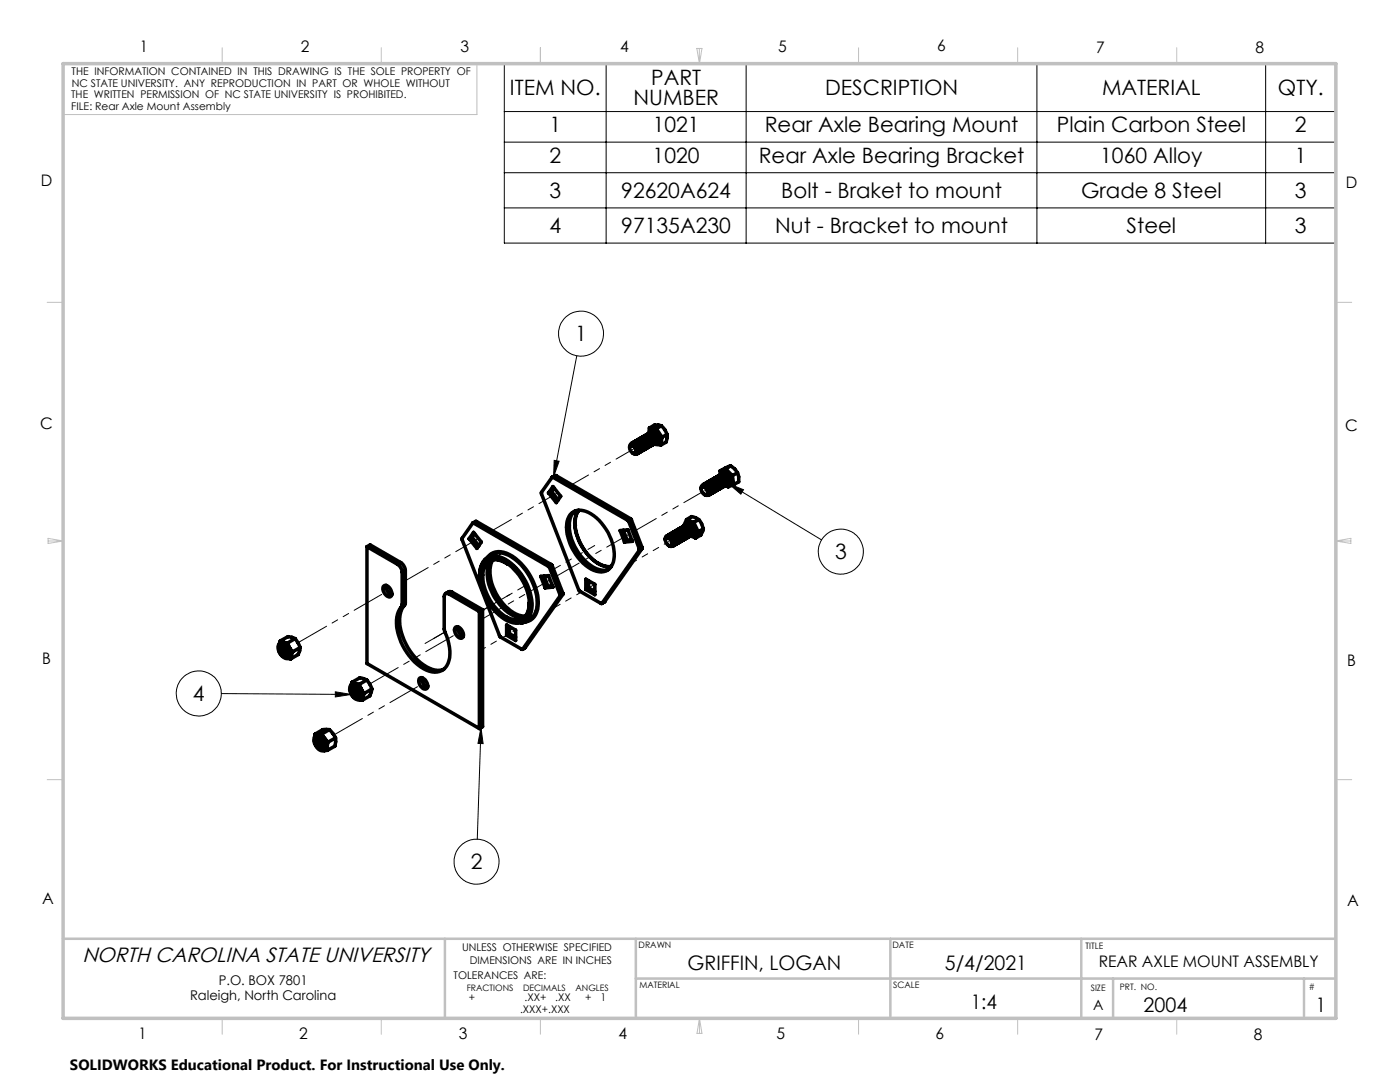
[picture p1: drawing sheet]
<svg xmlns="http://www.w3.org/2000/svg" width="279mm" height="216mm" viewBox="0 0 279 216" stroke-linecap="round" stroke-linejoin="round" font-family="sans-serif">
<g fill="none" stroke="#000" stroke-width=".2">
<path d="M100.6 12.7h166v35.8h-166zM121 12.7v35.8M148.9 12.7v35.8M206.9 12.7v35.8M252.6 12.7v35.8M100.6 22.3h166M100.6 28.4h166M100.6 34.5h166M100.6 41.5h166M115.1 71l-4.6 24.1M110.6 91.9l1 .1-1.1 3.1zM145.4 96.5l18.6 11.2"/>
<path d="M145.4 96.5l3 1.2-.6 .9zM44.2 138.4l25.9 .2M66.9 138l3.2 .6-3.2 .5zM96 145.2l-.8 22.3M96 145.2l.4 3.2-1-.1z"/>
<circle cx="116" cy="66.6" r="4.5"/>
<circle cx="167.8" cy="110.1" r="4.5"/>
<circle cx="39.7" cy="138.4" r="4.5"/>
<circle cx="95.1" cy="171.9" r="4.5"/>
</g>
<g fill="none" stroke="#c0c0c0" stroke-width=".2">
<path d="M44.3 9.5v3.2M76.1 9.5v3.2M95.2 12.7v10.2h-82.6M107.8 9.5v3.2M139.1 9.7h1l-.5 3zM139.6 9.7v3M171.3 9.5v3.2M203.1 9.5v3.2M234.8 9.5v3.2M9.4 60.3h3.2M266.6 60.3h3.2M9.6 108h3"/>
<path d="M9.6 107.4l3 .6-3 .4zM266.6 108h3M266.6 108l3-.6v1zM9.4 155.6h3.2M266.6 155.6h3.2M44.3 203.2v3.2M76.1 203.2v3.2M107.8 203.2v3.2M139.6 203.2v3M139.6 203.2l.5 3h-1zM171.3 203.2v3.2M203.1 203.2v3.2"/>
<path d="M234.8 203.2v3.2"/>
</g>
<path d="M12.6 187.3h254M88.8 187.3v15.9M126.9 187.3v15.9M126.9 195.3h139.7M177.7 187.3v15.9M215.8 187.3v15.9M222.1 195.3v7.9M260.2 195.3v7.9" fill="none" stroke="#c0c0c0" stroke-width=".5"/>
<path d="M12.6 12.7h254v190.5h-254z" fill="none" stroke="#c0c0c0" stroke-width=".7"/>
<path d="M110.6 91.9l1 .1-1.1 3.1zM145.4 96.5l3 1.2-.6 .9zM96 145.2l.4 3.2-1-.1zM66.9 138l3.2 .6-3.2 .5z" fill="#000"/>
<g fill="none" stroke="#000" stroke-width=".7">
<path d="M110 98l-.5 .4M110 98l1.4 1.8M110.3 97.1l1.6 1.9-.9 1.3-1.5-1.9zM110.4 95.2h-.2l-2.1 3v.3l7.4 19.3 4.6 2.6M110.4 95.2l14.9 8.6M110.5 97.3l-.5 .7M110.9 94.9l-.7 .3M110.9 94.9l-.5 .3M110.9 94.9l14.9 8.6M125.7 89.3v-.1a.51 .51 0 0 1 .2-.5 .51 .51 0 0 1 .5-.1l.8 .8M125.8 88.9a1.07 1.07 0 0 1 1 1.5 1 1 0 0 1-1-.4 1 1 0 0 1 0-1.1zM125.9 88.6a1.16 1.16 0 0 1 1.7 1l-.1 .7-.2 .2"/>
<path d="M126.1 88.4h-.1M126.1 88.4a1.35 1.35 0 0 1 1.5 1.6l-.2 .4M126.2 88.4a1.29 1.29 0 0 1 1.7 1.5l-.1 .2-.3 .2M126.3 88.9l.7 .6 .3 .7M126.3 88.9a1.6 1.6 0 0 1 .7 1.5l-.4 .2-.3-.2M126.3 88.9l.4 .3a1.18 1.18 0 0 1 .3 1.1M126.3 88.3a1.35 1.35 0 0 1 1.4 1.9M126.5 88.2a1.18 1.18 0 0 1 1.6 1.1v.7l-.3 .1M126.6 88.1h.1M126.7 88.1a1.34 1.34 0 0 1 1.3 2M126.8 88.1a.95 .95 0 0 1 1.4 .7 .8 .8 0 0 1 0 1.2h-.1M126.9 87.9h.1"/>
<path d="M127 87.9a1.34 1.34 0 0 1 1.3 2h-.1M127.1 87.9a1.23 1.23 0 0 1 1.6 1.1l-.1 .7-.2 .1M127.2 89.4l.1 .8M127.2 89.4a.91 .91 0 0 1-.1 1.2M127.2 87.8h.1M127.2 87.8a1.33 1.33 0 0 1 1.3 2M127.3 90.2l-.1 .3-.2 .1h-.3M127.4 87.7a1.18 1.18 0 0 1 1.6 1.1l-.1 .7-.2 .1M127.5 87.6h.1M127.5 87.6a1.34 1.34 0 0 1 1.3 2M127.6 87.6a1.23 1.23 0 0 1 1.7 1.1l-.1 .6-.3 .2M127.7 90.2v.1"/>
<path d="M127.7 87.5a1.35 1.35 0 0 1 1.3 .5 1.35 1.35 0 0 1 .1 1.5M127.9 87.4a1.18 1.18 0 0 1 1.6 1.1v.7l-.3 .1M128.1 87.3a1.34 1.34 0 0 1 1.3 2M128.1 87.3h-.1M128.2 87.2l.2-.1a1.49 1.49 0 0 1 1.4 1.9l-.3 .1M128.3 87.1h.1M128.3 87.1a1.34 1.34 0 0 1 1.4 2M128.5 87.1a1.25 1.25 0 0 1 1.6 1.1l-.1 .7-.2 .1M128.6 87a1.4 1.4 0 0 1 1.5 1.8l-.1 .1M128.6 87h.1M128.8 86.9l.2-.1a1.49 1.49 0 0 1 1.3 1.9l-.2 .1M128.8 89.6h.1"/>
<path d="M128.9 86.8a1.4 1.4 0 0 1 1.5 1.9l-.2 .1M128.9 86.8h.1M129 86.7a1.25 1.25 0 0 1 1.7 1.2l-.1 .6-.2 .2M129.2 86.6h.1M129.2 86.6a1.41 1.41 0 0 1 1.4 1.9l-.1 .1M129.3 86.6a1.2 1.2 0 0 1 1.7 1.1l-.1 .7-.3 .1M129.5 86.5h-.1M129.6 86.4a1.2 1.2 0 0 1 1.6 1.1v.7l-.3 .1M129.6 85.4l-.1 1.1a1.4 1.4 0 0 1 1.4 1.8l-.1 .1M129.6 85.4l1.4 .1M129.6 89.1h.1M129.7 86.3a1.37 1.37 0 0 1 1.5 1.9l-.1 .1"/>
<path d="M130 86.2a1.22 1.22 0 0 1 1.5 1.1l.1 .4-.3 .4M130 86.1v.1M130.1 86.1a1.36 1.36 0 0 1 1.3 2l-.2 .1a1 1 0 0 0-.1-1.6l-.7-.5-.5 .2M130.2 88.8h.1M130.4 86.4a1.4 1.4 0 0 1 .9 1.7l-.1 .1M130.5 88.7l1.4 .1M131 85.5l1.1 1.7M131.1 88.3h.1M131.4 88.1l-.1 .1M132 84.9l.7 .9 .4 .9M132 84.9l-.5-.1a2.13 2.13 0 0 0-1.9 .6M132 84.9l-1 .6"/>
<path d="M132.1 87.2l-.2 1.6M133.1 86.7l-.2 1.5-1 .6M133.1 86.7l-1 .5M139.9 97.4l.1-.2a.93 .93 0 0 1 1.4 1v.3l-.2 .3-.6-.1M139.9 97.4l.2-.3a1.08 1.08 0 0 1 1.3 1.3M139.9 97.4v.2M140 97.3l.1-.1a.96 .96 0 0 1 .9 .5 .96 .96 0 0 1-.1 1 1.14 1.14 0 0 1-.9-1.4zM140.3 96.8l.1-.1a1.4 1.4 0 0 1 1.4 1.9l-.2 .1M140.4 96.7l.7 .3M140.4 96.7a.53 .53 0 0 0-.5 .7M140.4 96.7a1.4 1.4 0 0 1 1.1 2.1M140.4 96.7a1.33 1.33 0 0 1 1.3 .5 1.33 1.33 0 0 1 .1 1.4h-.1"/>
<path d="M140.6 96.6l.1-.1a1.38 1.38 0 0 1 1.5 1.7l-.3 .3M140.7 96.5a1.39 1.39 0 0 1 1.4 2M140.9 96.4v-.1a1.4 1.4 0 0 1 1.4 2l-.1 .1M141 96.3a1.35 1.35 0 0 1 1.4 2h-.1M141.1 97h-.2a.61 .61 0 0 0-1 .4M141.1 97a1.49 1.49 0 0 1 .4 1.8h-.4M141.1 96.3l.1-.1a1.4 1.4 0 0 1 1.6 1.7l-.4 .3M141.3 96.2a1.35 1.35 0 0 1 1.3 1.9M141.4 96.1l.1-.1a1.35 1.35 0 0 1 1.4 2h-.2M141.5 96h.1M141.6 96a1.38 1.38 0 0 1 1.3 2M141.7 96l.1-.2a1.39 1.39 0 0 1 1.4 2l-.2 .1"/>
<path d="M141.8 95.8a1.33 1.33 0 0 1 1.3 .6 1.33 1.33 0 0 1 .1 1.4M142 95.8l.1-.1a1.4 1.4 0 0 1 1.5 1.7l-.3 .3M142 98.5h.1M142.1 95.7a1.39 1.39 0 0 1 1.4 1.9h-.1M142.3 95.6v-.1a1.37 1.37 0 0 1 1.4 2h-.2M142.4 95.5a1.33 1.33 0 0 1 1.3 .6 1.33 1.33 0 0 1 .1 1.4h-.1M142.6 95.5v-.1a1.4 1.4 0 0 1 1.6 1.7l-.4 .3M142.6 98.1h.1M142.7 95.4a1.35 1.35 0 0 1 1.3 1.9M142.8 95.3l.1-.1a1.35 1.35 0 0 1 1.4 2h-.2M142.9 98h.1M142.9 95.2a1.37 1.37 0 0 1 1.4 2"/>
<path d="M143.1 95.1l.1-.1a1.39 1.39 0 0 1 1.4 2h-.2M143.3 95a1.4 1.4 0 0 1 1.5 1.8l-.3 .2M143.4 95l.1-.1a1.37 1.37 0 0 1 1.5 1.7l-.3 .3M143.5 94.9a1.35 1.35 0 0 1 1.4 1.9M143.7 94.8l.1-.1a1.37 1.37 0 0 1 1.3 2h-.1l.3 .5 1.1-.5M143.7 94l.1 .7a1.31 1.31 0 0 1 1.3 .6 1.31 1.31 0 0 1 0 1.4M143.8 97.5h-.1M143.8 95l.2-.1 .5 .3M144 94.7v-.1a1.37 1.37 0 0 1 1.6 1.7l-.4 .3M144 97.3h.1M144.1 94.5h.1M144.1 94.5a1.34 1.34 0 0 1 1.3 2"/>
<path d="M144.3 94.5v-.1a1.44 1.44 0 0 1 1.6 1.7M144.3 97.2h.1M144.4 94.4a1.36 1.36 0 0 1 1.5 1.2v.5M144.4 94.3a1.36 1.36 0 0 1 1.3 2l-.2 .1M144.5 94.5a1.38 1.38 0 0 1 1.4 1.6M144.8 96.8h.1M144.8 93.6l-1.1 .4M144.8 93.6l1.4 1.3M145.4 96.5h.1M145.8 93a3.2 3.2 0 0 1 1.4 1.3M145.8 93l-2.1 1M145.8 93l-1 .6"/>
<path d="M146.2 94.9l.2 1.8M147.2 94.3l.2 .8v1l-1 .6M147.2 94.3l-1 .6M73.2 109.1l6.1 3.5M73.2 109.1l.7-.4 6.1 3.6M73.2 109.1v23.3l22.5 13M76.5 117.1a.74 .74 0 0 1 1.2 .2l.5 .9a.65 .65 0 0 1-.3 .9 .65 .65 0 0 1-.9-.4l-.5-.8zM77.1 116.8a1.87 1.87 0 0 0 1.1 1.9M79.3 112.6a2.08 2.08 0 0 1 1 1.6M80 112.3a2.08 2.08 0 0 1 .9 1.5M80 112.3l-.7 .3M80.3 114.2v6.5"/>
<path d="M80.9 113.8l-.6 .4M80.9 113.8v6.5M89.6 118.5a.56 .56 0 0 0-.7-.1 .56 .56 0 0 0-.2 .6v6.9a9.7 9.7 0 0 1 .9 5.9 2.97 2.97 0 0 1-4.5 1.9 11.3 11.3 0 0 1-5.9-10.6 3.8 3.8 0 0 1 .9-2M89.6 118.5l6.1 3.5M90.2 118.1l-.5-.1-.8 .4M90.2 118.1l-.6 .4M90.2 118.1l6.1 3.6M94.2 107.2l-.6 .3M94.2 107.2l1.4 1.7M94.3 104.4l-2.1 3v.3l7.6 19.4 4.5 2.5 7.5-10.7M94.3 104.4h.2M94.5 106.2l1.6 2-.9 1.2-1.6-1.9z"/>
<path d="M94.5 104.4l14.9 8.6M94.7 106.5l-.5 .7M95.1 104.1l-.7 .3M95.1 104.1l-.6 .3M95.1 104.1l14.9 8.5M95.7 114.7v.3M96.8 111.7a3.9 3.9 0 0 1 5.4-.5 11.4 11.4 0 0 1 4.9 10.3 3.9 3.9 0 0 1-3 2.9 3.5 3.5 0 0 0 2.1-4 11 11 0 0 0-6.5-9.3 2.97 2.97 0 0 0-4 2.9v.6M96.8 111.8a3.5 3.5 0 0 1 4.5 .3 10.5 10.5 0 0 1 4.5 10.1 2.75 2.75 0 0 1-4 1.9 10.5 10.5 0 0 1-5.9-10.5 3.2 3.2 0 0 1 .9-1.8zM97.2 112.1a3.7 3.7 0 0 1 4.4 .6 10.3 10.3 0 0 1 4 8.7 2.7 2.7 0 0 1-4 2.2 10 10 0 0 1-5.4-9.8l.4-.9zM97.3 111.2a3.2 3.2 0 0 1 4.4-.5 11.7 11.7 0 0 1 5.7 10.2 3.1 3.1 0 0 1-2.6 3.2M98 111.8a5.8 5.8 0 0 0-.2 5.6 9.1 9.1 0 0 0 5.7 5.8h1M98.4 111.7a6.9 6.9 0 0 0 .6 6.8 8.7 8.7 0 0 0 5 4.4h.8"/>
<path d="M98.5 111.7l1.5 .2 1.4 .7M98.6 111.7a2.96 2.96 0 0 0-2.3 3.3 9.8 9.8 0 0 0 5.5 8.4 2.56 2.56 0 0 0 3.2-.6M107.9 115l1.6-.1 .8 2.3-1.5 .1zM108.6 114.9l.8 2.1M109.4 117l-.6 .3M109.4 113l.2 .2M109.6 113.2l2.2 5.5M110 112.6l.2 .3M110 112.6l-.6 .4M110.2 112.9l-.6 .3M110.2 112.9l2.1 5.5M110.2 116.9l-.8 .1"/>
<path d="M111.8 118.7v.2M112.3 118.4v.2M112.3 118.4l-.5 .3M112.3 118.6l-.5 .3M112.3 118.6l-7.5 10.6M114.1 102.3a3.3 3.3 0 0 1 3.9 .3 10.1 10.1 0 0 1 4.5 9 2.68 2.68 0 0 1-4 2.2 10 10 0 0 1-5.3-9.8l.4-1zM114.8 104.9a10.6 10.6 0 0 0 4.7 7.6M114.8 102a3.7 3.7 0 0 0-1.2 3.5 10.4 10.4 0 0 0 5.5 8 3.4 3.4 0 0 0 2.4 .1M115.4 102l-.5 1.4-.1 1.5M115.5 101.8a4.8 4.8 0 0 0-.5 4.6 10.1 10.1 0 0 0 5.2 6.5l1 .2 .8-.1M116.9 115.6l1.8 1v2.1l-1.8-1.1zM117.5 117.3l-.6 .3"/>
<path d="M117.5 117.3l1.2 .7M117.5 115.9v1.4M119.4 112.4l1.5 .6h1M123.8 105.9l1.5-.2 .9 2.3-1.6 .2zM124.4 105.8l.8 2M125.2 107.8l-.6 .4M125.3 103.8l.2 .3M125.5 104.1l2.1 5.4M125.8 103.5l.2 .3M125.8 103.5l-.5 .3M126 103.8l-.5 .3M126 103.8l2.1 5.4"/>
<path d="M126.1 107.8h-.9M127.6 109.5v.3M127.6 109.8l-7.5 10.6M128.1 109.2v.3M128.1 109.2l-.5 .3M128.1 109.5l-.5 .3M128.1 109.5l-7.4 10.6M132.8 107.7v-.1a.46 .46 0 0 1 .6-.4l.5 .4a.89 .89 0 0 1 .1 1.4l-.6-.2M132.8 107.7h.1M132.9 107.2l-.1 .4zM132.9 107.2l.1-.2a1.37 1.37 0 0 1 1.4 1.9l-.3 .1M132.9 107.4l.1-.1a1.08 1.08 0 0 1 .9 1.6 1.04 1.04 0 0 1-1-1.5z"/>
<path d="M133 107a1.34 1.34 0 0 1 1.3 .5 1.34 1.34 0 0 1 .1 1.4M133.2 106.9l.1-.1a1.41 1.41 0 0 1 1.4 2h-.2M133.4 106.8a1.32 1.32 0 0 1 1.3 .6 1.32 1.32 0 0 1 0 1.4M133.4 106.8h-.1M133.5 106.7l.1-.1a1.41 1.41 0 0 1 1.4 2h-.2M133.6 106.6a1.37 1.37 0 0 1 1.4 2M133.8 106.6l.1-.1a1.37 1.37 0 0 1 1.3 1.9l-.1 .1M133.9 106.5a1.31 1.31 0 0 1 1.3 .5 1.31 1.31 0 0 1 .1 1.4h-.1M134.1 106.4l.1-.1a1.37 1.37 0 0 1 1.3 2h-.1M134.2 106.3a1.29 1.29 0 0 1 1.3 .6 1.29 1.29 0 0 1 0 1.4M134.2 106.3h.1M134.4 106.3v-.1a1.34 1.34 0 0 1 1.4 1.9h-.2"/>
<path d="M134.4 106.1h.1M134.5 106.1a1.37 1.37 0 0 1 1.3 2M134.7 106.1v-.1a1.37 1.37 0 0 1 1.4 2h-.2M134.7 106a1.33 1.33 0 0 1 1.3 .5 1.33 1.33 0 0 1 .1 1.5M134.9 105.9l.1-.1a1.37 1.37 0 0 1 1.3 2h-.1M134.9 108.6h.1M135 105.8a1.35 1.35 0 0 1 1.4 2h-.1M135.2 105.8l.1-.1a1.37 1.37 0 0 1 1.3 1.9l-.1 .1M135.3 105.7a1.19 1.19 0 0 1 1.5 1 .7 .7 0 0 1-.2 .9M135.5 105.6l.1-.1a1.37 1.37 0 0 1 1.3 2h-.1M135.6 105.5a1.35 1.35 0 0 1 1.3 2M135.6 105.4v.1"/>
<path d="M135.7 105.4a1.04 1.04 0 0 1 1.6 1l.1 .7-.3 .2M135.9 105.3a1.37 1.37 0 0 1 1.3 2M136 105.3l.1-.1a1.37 1.37 0 0 1 1.4 1.9l-.2 .1M136.1 105.2a1.15 1.15 0 0 1 1.5 1l.1 .7-.2 .2M136.3 105.1l.1-.1a1.37 1.37 0 0 1 1.4 2h-.2M136.4 105a1.37 1.37 0 0 1 1.4 2M136.6 105l.1-.2a1.37 1.37 0 0 1 1.3 2l-.1 .1M136.7 104.8a1.15 1.15 0 0 1 1.5 1.1l.1 .7-.3 .2M136.9 104.8l.1-.1a1.37 1.37 0 0 1 1.3 1.9l-.1 .1M137 104.7h.1M137 104.7a1.35 1.35 0 0 1 1.4 1.9h-.1M137 103.7l1-.6 .9 .2 .6 .4"/>
<path d="M137 103.7l1.5 .5M137 103.7l-.5 1.3M137.2 104.6a.69 .69 0 0 1 1 .1M137.3 104.6a.7 .7 0 0 1 .9 .1M137.3 104.5l.3-.1 .6 .3M137.3 104.5a1.38 1.38 0 0 1 1.3 1.9l-.2 .2M137.3 104.5h.1M137.8 106.9l1 .5M138.5 104.2l.8 1.9M139.3 106.1l-.5 1.3M139.5 103.7l.6 .9 .3 .9M139.5 103.7l-1 .5"/>
<path d="M140.4 105.5l-.1 .4a1.98 1.98 0 0 1-1.5 1.5M140.4 105.5l-1.1 .6M55.9 129a1.25 1.25 0 0 1 1.5 1.4 .57 .57 0 0 1-.4 .7 .57 .57 0 0 1-.7-.4l-.4-.5-.2-.6zM55.9 128.8a1.52 1.52 0 0 1 1.3 2.3 1.5 1.5 0 0 1-1.3-2.3zM56 127.9l-.2 .5M56 127.9l.6 .3M56 128.9a1.37 1.37 0 0 0 1.1 2.1M56 128.2a1.76 1.76 0 0 0 .3 2.8l.3 .2a1.02 1.02 0 0 0 1.2 .1M56.1 129a1.21 1.21 0 0 1 1.1 1.7 1.14 1.14 0 0 1-1.3-1.3zM56.3 129a1.32 1.32 0 0 0 .9 1.7M56.4 129a1.31 1.31 0 0 0 .9 1.6h-.1a1.31 1.31 0 0 1-.8-1.6zM56.6 128.2h-.6"/>
<path d="M56.6 128.2a2.02 2.02 0 0 1 1.2 1.1M56.6 128.2l.8 .1M56.6 129.1a1.46 1.46 0 0 0 .7 1.3M56.7 129.2a1.51 1.51 0 0 0 .6 1.1M56.8 130.5l.5 .1M57.4 128.3l.4 1M57.5 131.4l.5 .1M57.8 129.3a1.84 1.84 0 0 1 .3 1.5M57.8 129.3l.6 .8M58.1 130.8l-.3 .5M58.1 130.8l-.1 .7M58.4 130.1l-.3 .7"/>
<path d="M58.9 127.4l-1.4-.4-1.5 .9M58.9 127.4l.6 .9 .4 .9M58.9 127.4l-1.5 .9M59.9 129.2l-.4 1.4-1.5 .9M59.9 129.2l-1.5 .9M70.1 137.2a1.14 1.14 0 0 1 1.5 .9l.2 .4a.66 .66 0 0 1-.3 .8 .66 .66 0 0 1-.9-.2l-.6-.9-.1-.6zM70.2 137.2a1.35 1.35 0 0 1 1.2 2 1.43 1.43 0 0 1-1.2-2zM70.3 137.2a1.37 1.37 0 0 0 1.2 2M70.3 136.1l-.2 .6M70.3 136.1l.6 .3M70.3 136.4a1.75 1.75 0 0 0 .3 2.8 1.09 1.09 0 0 0 1.8 0v-.1M70.4 137.3a1.21 1.21 0 0 1 1 1.7 1.13 1.13 0 0 1-1-.5 1.13 1.13 0 0 1 0-1.2z"/>
<path d="M70.6 137.2a1.32 1.32 0 0 0 .9 1.7M70.7 137.3a1.13 1.13 0 0 0 .8 1.5 1.22 1.22 0 0 1-.8-1.5M70.9 136.4l-.6 .1M70.9 136.4l.5 .3 .7 .8M70.9 136.4l.8 .2M70.9 137.4a1.39 1.39 0 0 0 .7 1.2M70.9 137.4a1.29 1.29 0 0 0 .7 1.2M71 138.7l.5 .2M71.4 138.4l.2 .2M71.7 136.6l.4 .9M71.8 139.6l.5 .1M72.1 137.5a2.04 2.04 0 0 1 .3 1.6"/>
<path d="M72.1 137.5l.6 .9M72.4 139.1l-.1 .6M72.7 138.4l-.3 .7M73.2 135.7l-1.4-.4-1.5 .8M73.2 135.7l.6 .8 .4 1M73.2 135.7l-1.5 .9M74.2 137.5l-.4 1.4-1.5 .8M74.2 137.5l-1.5 .9M80.3 120.7l-.2 .4M80.7 120.8a6.2 6.2 0 0 0-.3 6.2 10.7 10.7 0 0 0 5.9 6.6 3.2 3.2 0 0 0 2.2 0M80.7 120.8l-.6 .3M80.9 120.3l-.2 .5"/>
<path d="M80.9 120.3l-.6 .4M83.7 135.3a1.4 1.4 0 0 1 1.7 1.6 .62 .62 0 0 1-.5 .6 .62 .62 0 0 1-.7-.3l-.6-.9v-.6zM84.2 135.2a1.9 1.9 0 0 0 1.1 2M91 125.1a1.5 1.5 0 0 1 1.3 2.1 1.37 1.37 0 0 1-1.6-1.5zM91.4 125.1a1.76 1.76 0 0 0 1.1 1.9M95.7 122v23.4M96.3 121.7l-.6 .3M96.3 121.7v23.3l-.6 .4M101.1 124.7l1.8 1v2.1l-1.8-1zM101.7 126.4l-.6 .4M101.7 126.4l1.2 .7M101.7 125v1.4"/>
<path d="M104.8 129.2h.1M104.8 129.2l-.5 .4M105.6 120.3l-.2 1.6-.5 .9M120.7 120.1l-.6 .3M62.9 146.5h.6M62.9 146.5l-.1 .4M62.9 147.3a.99 .99 0 0 1 1.5 .8l.2 .6a.66 .66 0 0 1-.3 .8 .66 .66 0 0 1-.9-.3l-.5-.9-.1-.6zM63.1 147.4a1.37 1.37 0 0 1 1.3 1.9 1.12 1.12 0 0 1-1.5-1.1 .72 .72 0 0 1 .2-.8zM63.1 147.3a1.41 1.41 0 0 0 1.2 2.1M63.1 147.5a.78 .78 0 0 1 1.2 .6l.1 .2a.54 .54 0 0 1-.1 .9 .54 .54 0 0 1-.8-.3l-.4-.7zM63.4 147.4a1.31 1.31 0 0 0 1 1.7M63.5 146.5a1.09 1.09 0 0 0-.8 1.7 1.82 1.82 0 0 0 2.2 1.5"/>
<path d="M63.5 146.5a1.63 1.63 0 0 1 1.2 .9M63.6 147.4a1.25 1.25 0 0 0 .8 1.6M63.6 147.4a1.21 1.21 0 0 0 .8 1.5M63.8 147.6v.1a1.26 1.26 0 0 0 .7 1.1M63.8 147.5v.1a1.45 1.45 0 0 0 1.3 1.3 1.47 1.47 0 0 0-1-2l-.4 .1-.2 .2v.5l.4 .3M63.8 147.6l.3 .8 .4 .3M64.1 149h.3M64.2 146.5l.5 .9M64.2 146.5h-.7M64.7 147.4l.4 .6 .2 1M64.7 147.4l.7 .7M65.3 149l-.1 .4-.3 .3"/>
<path d="M65.3 149v.7M65.3 149.7l-.6 .1M65.4 148.1l-.1 .9M65.7 145.6l.7 .8 .6 .8M65.7 145.6a3.2 3.2 0 0 0-2.8 .9M65.7 145.6l-1.5 .9M67 147.2l-.1 1.7-1.6 .8M67 147.2l-1.6 .9"/>
</g>
<path d="M77.3 117.9l.7-.3M84.5 136.3l.6-.3M84.8 128.4l4-2.3M86.5 127.4l2.3-1.3M91.6 126.2l.7-.4M96.3 121.8l5.4-3.2" fill="none" stroke="#000" stroke-width=".2" stroke-dasharray="6.3 1.3 1.3 1.3 1.3 1.3"/>
<path d="M96.3 121.8l8.5-4.9" fill="none" stroke="#000" stroke-width=".2" stroke-dasharray="6.3 1.3 1.3 1.3 1.3 1.3" stroke-dashoffset="4.6"/>
<path d="M110.5 113.6l8.2-4.7" fill="none" stroke="#000" stroke-width=".2" stroke-dasharray="6.3 1.3 1.3 1.3 1.3 1.3" stroke-dashoffset="4.8"/>
<path d="M96.3 129.5l6.6-3.8" fill="none" stroke="#000" stroke-width=".2" stroke-dasharray="6.3 1.3 1.3 1.3 1.3 1.3" stroke-dashoffset="5.7"/>
<path d="M110.3 121.4l8.4-4.8" fill="none" stroke="#000" stroke-width=".2" stroke-dasharray="6.3 1.3 1.3 1.3 1.3 1.3" stroke-dashoffset="4.7"/>
<path d="M126.2 112.3l7.2-4.2" fill="none" stroke="#000" stroke-width=".2" stroke-dasharray="6.3 1.3 1.3 1.3 1.3 1.3" stroke-dashoffset="5.3"/>
<path d="M96.3 123.5l13.5-7.8" fill="none" stroke="#000" stroke-width=".2" stroke-dasharray="6.3 1.3 1.3 1.3 1.3 1.3" stroke-dashoffset="1.7"/>
<path d="M80.9 115.9l14.6-8.5M111 115l14.6-8.5" fill="none" stroke="#000" stroke-width=".2" stroke-dasharray="6.3 1.3 1.3 1.3 1.3 1.3" stroke-dashoffset="1.1"/>
<path d="M126.9 105.8l13.7-7.9" fill="none" stroke="#000" stroke-width=".2" stroke-dasharray="6.3 1.3 1.3 1.3 1.3 1.3" stroke-dashoffset="1.6"/>
<path d="M98.3 105.9l13.1-7.6" fill="none" stroke="#000" stroke-width=".2" stroke-dasharray="6.3 1.3 1.3 1.3 1.3 1.3" stroke-dashoffset="2"/>
<path d="M114.1 96.7l12.2-7" fill="none" stroke="#000" stroke-width=".2" stroke-dasharray="6.3 1.3 1.3 1.3 1.3 1.3" stroke-dashoffset="2.5"/>
<path d="M76.4 118.5l-16.9 9.7M83.5 136.9l-16.9 9.7M90.6 126.8l-16.8 9.7" fill="none" stroke="#000" stroke-width=".2" stroke-dasharray="6.3 1.3 1.3 1.3 1.3 1.3" stroke-dashoffset="-.2"/>
<g font-size="4.2">
<text x="129.9" y="16.9">PART</text>
<text x="101.8" y="19">ITEM NO.</text>
<text x="126.4" y="21">NUMBER</text>
<text x="164.7" y="19">DESCRIPTION</text>
<text x="219.9" y="19">MATERIAL</text>
<text x="255" y="19">QTY.</text>
<text x="109.6" y="26.4">1</text>
<text x="130.3" y="26.4">1021</text>
<text x="152.6" y="26.4">Rear Axle Bearing Mount</text>
<text x="210.9" y="26.4">Plain Carbon Steel</text>
<text x="258.4" y="26.4">2</text>
<text x="109.6" y="32.5">2</text>
<text x="130.3" y="32.5">1020</text>
<text x="151.4" y="32.5">Rear Axle Bearing Bracket</text>
<text x="219.6" y="32.5">1060 Alloy</text>
<text x="258.4" y="32.5">1</text>
<text x="109.6" y="39.5">3</text>
<text x="124" y="39.5">92620A624</text>
<text x="155.9" y="39.5">Bolt - Braket to mount</text>
<text x="215.7" y="39.5">Grade 8 Steel</text>
<text x="258.4" y="39.5">3</text>
<text x="109.6" y="46.5">4</text>
<text x="124" y="46.5">97135A230</text>
<text x="154.7" y="46.5">Nut - Bracket to mount</text>
<text x="224.8" y="46.5">Steel</text>
<text x="258.4" y="46.5">3</text>
<text x="114.8" y="68">1</text>
<text x="166.6" y="111.5">3</text>
<text x="38.5" y="139.8">4</text>
<text x="94" y="173.4">2</text>
</g>
<text font-size="4.1" x="16.4" y="191.9">NORTH CAROLINA STATE UNIVERSITY</text>
<g font-size="4">
<text x="137.2" y="193.6">GRIFFIN, LOGAN</text>
<text x="188.6" y="193.6">5/4/2021</text>
<text x="193.7" y="201.4">1:4</text>
<text x="228.2" y="201.8">2004</text>
<text x="262.6" y="202">1</text>
</g>
<g font-size="3.2">
<text x="27.9" y="10.4">1</text>
<text x="60" y="10.4">2</text>
<text x="91.9" y="10.4">3</text>
<text x="123.8" y="10.4">4</text>
<text x="155.3" y="10.4">5</text>
<text x="187" y="10.3">6</text>
<text x="218.8" y="10.5">7</text>
<text x="250.6" y="10.5">8</text>
<text x="8.1" y="37.1">D</text>
<text x="268.6" y="37.5">D</text>
<text x="8" y="85.7">C</text>
<text x="268.5" y="86.1">C</text>
<text x="8.4" y="132.5">B</text>
<text x="268.9" y="132.9">B</text>
<text x="8.4" y="180.3">A</text>
<text x="268.9" y="180.7">A</text>
<text x="219.3" y="192.9">REAR AXLE MOUNT ASSEMBLY</text>
<text x="27.6" y="207.4">1</text>
<text x="59.7" y="207.4">2</text>
<text x="91.6" y="207.4">3</text>
<text x="123.5" y="207.4">4</text>
<text x="155" y="207.4">5</text>
<text x="186.7" y="207.3">6</text>
<text x="218.4" y="207.5">7</text>
<text x="250.3" y="207.5">8</text>
</g>
<text font-size="3" x="14" y="213.5">SOLIDWORKS Educational Product. For Instructional Use Only.</text>
<text font-size="2.8" x="218.1" y="201.5">A</text>
<g font-size="2.7">
<text x="43.6" y="196.4">P.O. BOX 7801</text>
<text x="37.9" y="199.4">Raleigh, North Carolina</text>
</g>
<g font-size="2.1">
<text x="14.3" y="14.9">THE INFORMATION CONTAINED IN THIS DRAWING IS THE SOLE PROPERTY OF</text>
<text x="14.3" y="17.3">NC STATE UNIVERSITY. ANY REPRODUCTION IN PART OR WHOLE WITHOUT</text>
<text x="14.2" y="19.6">THE WRITTEN PERMISSION OF NC STATE UNIVERSITY IS PROHIBITED.</text>
<text x="14.2" y="21.9">FILE: Rear Axle Mount Assembly</text>
<text x="92.2" y="189.7">UNLESS OTHERWISE SPECIFIED</text>
<text x="90.5" y="195.3">TOLERANCES ARE:</text>
<text x="93.8" y="192.4">DIMENSIONS ARE IN INCHES</text>
<text x="93.6" y="199.7">+</text>
<text x="103.8" y="202.2">.XXX+.XXX</text>
<text x="104.7" y="199.7">.XX+</text>
<text x="110.8" y="199.7">.XX</text>
<text x="116.8" y="199.7">+</text>
<text x="119.8" y="199.7">1</text>
</g>
<g font-size="1.8">
<text x="127.4" y="189.3">DRAWN</text>
<text x="178.1" y="189.1">DATE</text>
<text x="216.6" y="189.4">TITLE</text>
<text x="93.1" y="197.7">FRACTIONS</text>
<text x="104.4" y="197.7">DECIMALS</text>
<text x="114.9" y="197.7">ANGLES</text>
<text x="127.6" y="197.1">MATERIAL</text>
<text x="178.2" y="197.1">SCALE</text>
<text x="217.7" y="197.8">SIZE</text>
<text x="223.5" y="197.6">PRT. NO.</text>
<text x="261.2" y="197.5">#</text>
</g>
</svg>
